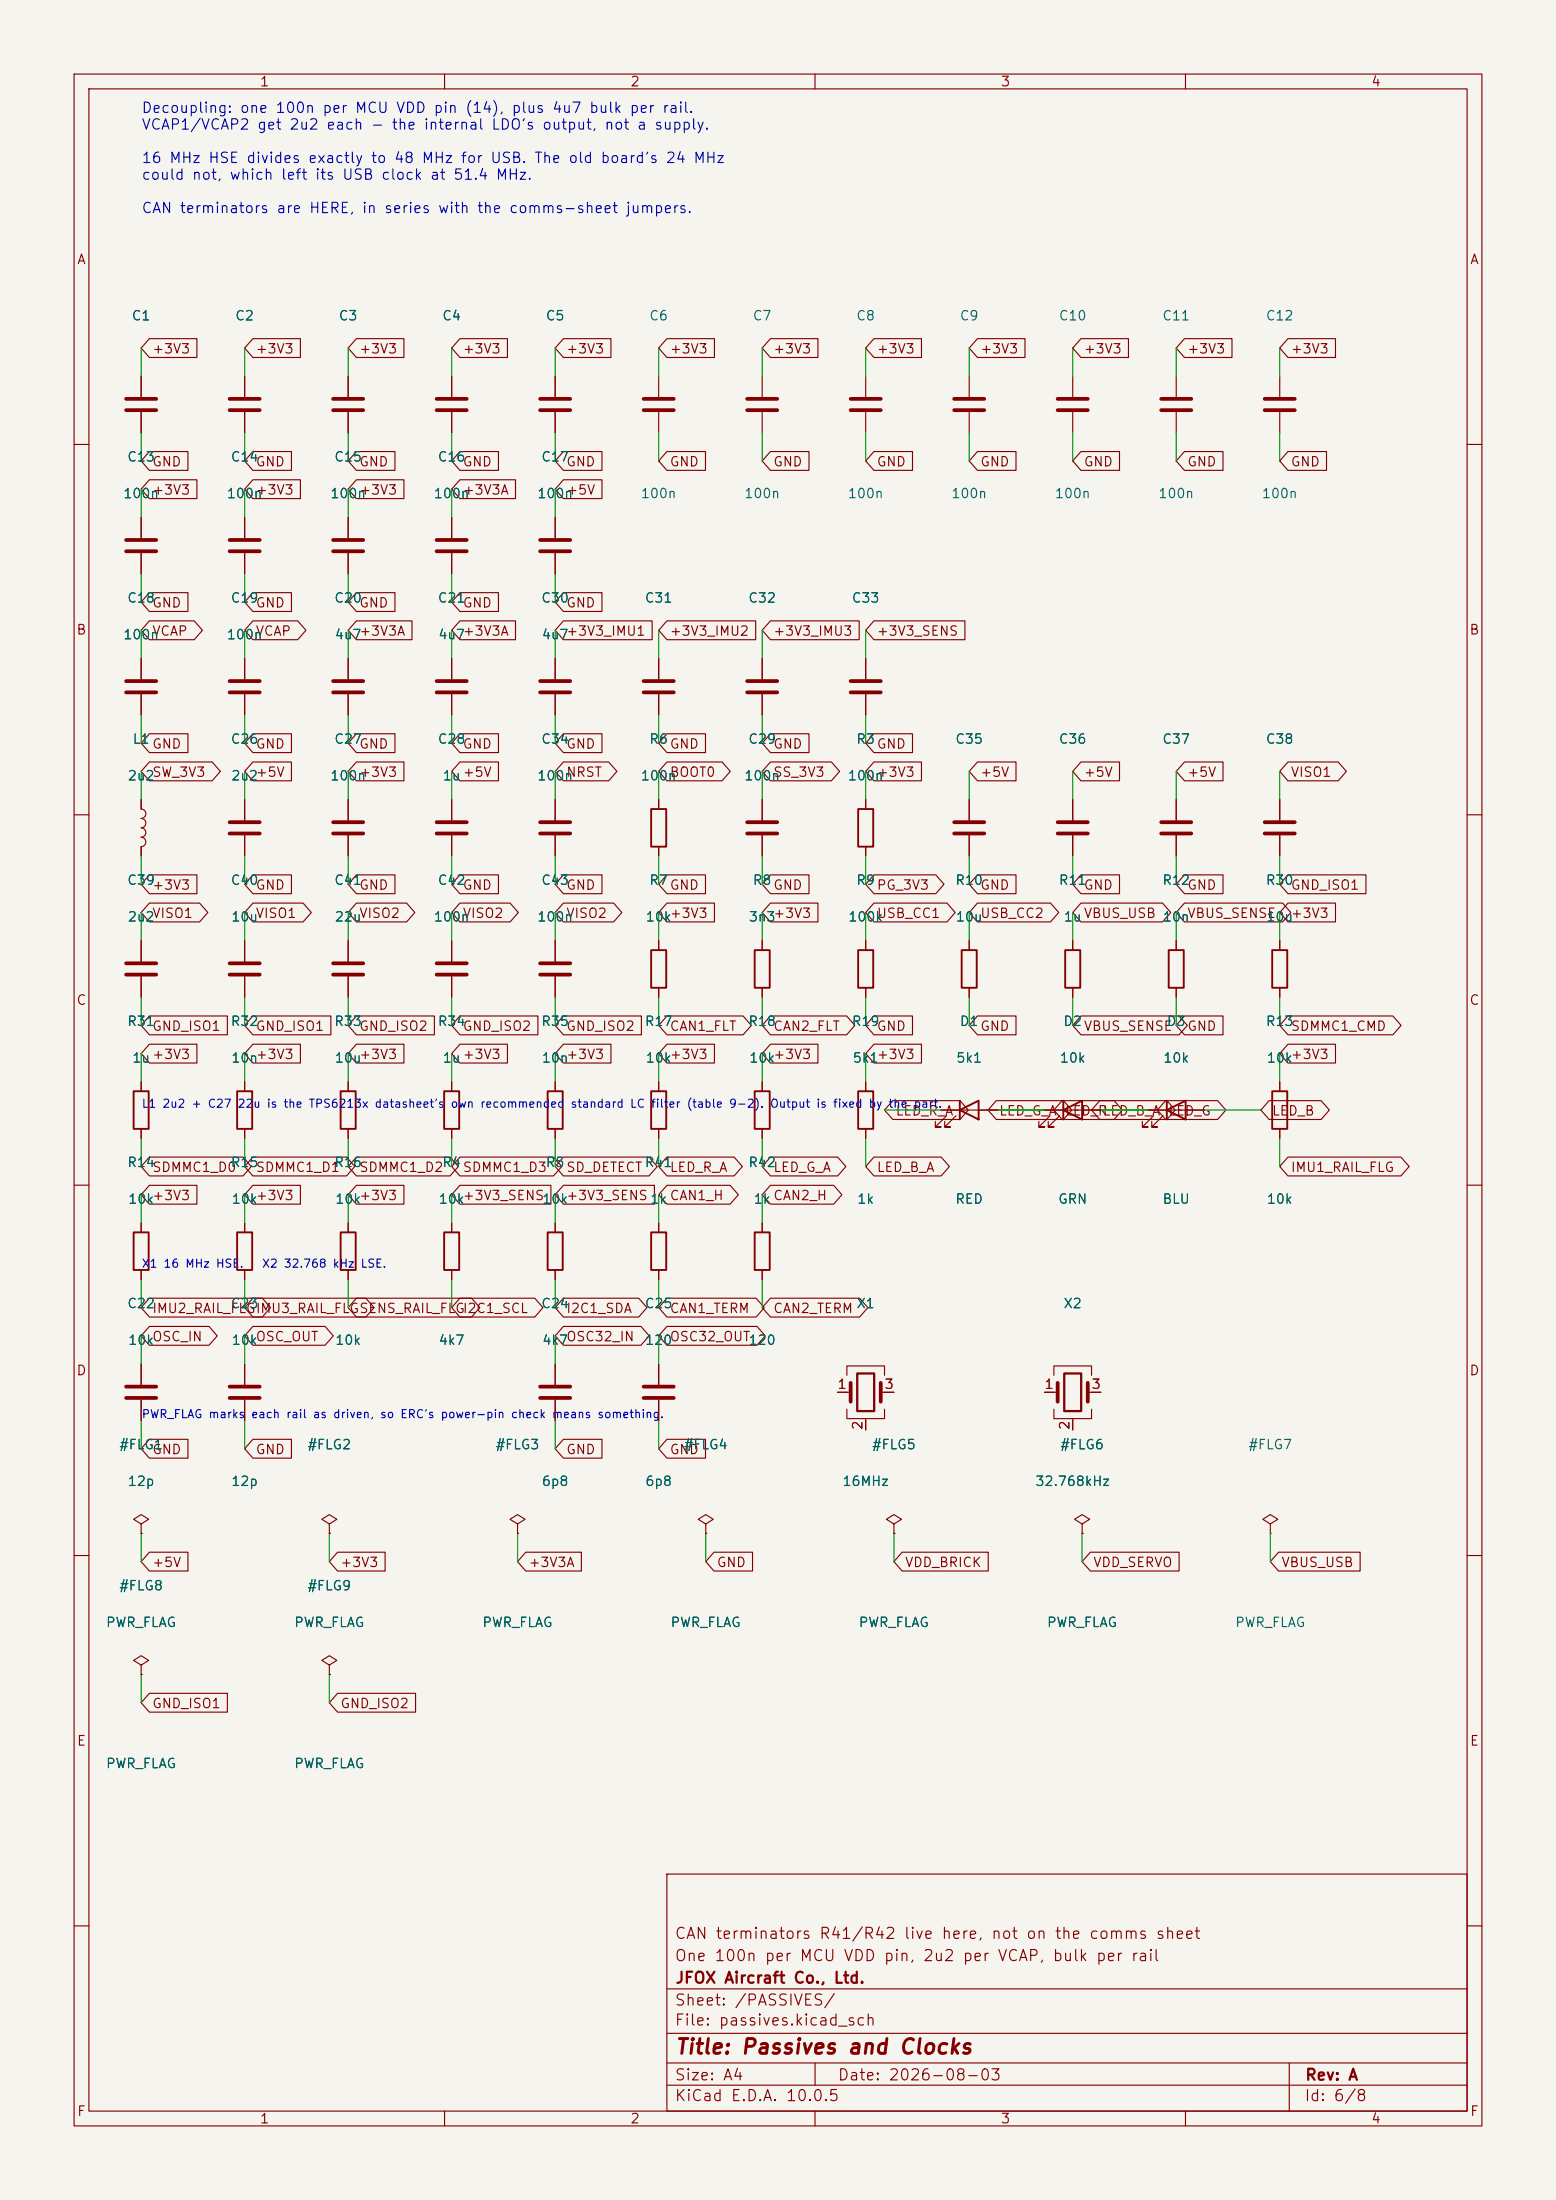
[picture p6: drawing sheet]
<svg xmlns="http://www.w3.org/2000/svg" width="210mm" height="297mm" viewBox="0 0 210 297" stroke-linecap="round" stroke-linejoin="round" font-family="sans-serif">
<path d="M0 0h210v297h-210z" fill="#f5f4ef" stroke="#f5f4ef" stroke-width=".13"/>
<g fill="none" stroke="#840000" stroke-width=".15">
<path d="M10 10h190v277h-190zM12 12h186v273h-186zM60 10v2M110 10v2M160 10v2M19 50.8v2.8M19 55.6v2.8M20.2 45.7h6.4v2.6h-6.4l-1.2-1.3zM33 50.8v2.8M33 55.6v2.8M34.1 45.7h6.4v2.6h-6.4l-1.1-1.3zM47 50.8v2.8"/>
<path d="M47 55.6v2.8M48.1 45.7h6.4v2.6h-6.4l-1.1-1.3zM61 50.8v2.8M61 55.6v2.8M62.1 45.7h6.4v2.6h-6.4l-1.1-1.3zM74.9 50.8v2.8M74.9 55.6v2.8M76 45.7h6.5v2.6h-6.5l-1.1-1.3zM88.9 50.8v2.8M88.9 55.6v2.8M90 45.7h6.4v2.6h-6.4l-1.1-1.3zM102.9 50.8v2.8"/>
<path d="M102.9 55.6v2.8M104 45.7h6.4v2.6h-6.4l-1.1-1.3zM116.8 50.8v2.8M116.8 55.6v2.8M118 45.7h6.4v2.6h-6.4l-1.2-1.3zM130.8 50.8v2.8M130.8 55.6v2.8M131.9 45.7h6.4v2.6h-6.4l-1.1-1.3zM144.8 50.8v2.8M144.8 55.6v2.8M145.9 45.7h6.4v2.6h-6.4l-1.1-1.3zM158.7 50.8v2.8"/>
<path d="M158.7 55.6v2.8M159.9 45.7h6.4v2.6h-6.4l-1.2-1.3zM172.7 50.8v2.8M172.7 55.6v2.8M173.8 45.7h6.4v2.6h-6.4l-1.1-1.3zM10 60h2M19 69.9v2.7M19 74.7v2.8M20.2 64.8h6.4v2.5h-6.4l-1.2-1.3zM20.2 61h5.2v2.5h-5.2l-1.2-1.3zM33 69.9v2.7M33 74.7v2.8"/>
<path d="M34.1 64.8h6.4v2.5h-6.4l-1.1-1.3zM34.1 61h5.2v2.5h-5.2l-1.1-1.3zM47 69.9v2.7M47 74.7v2.8M48.1 64.8h6.4v2.5h-6.4l-1.1-1.3zM48.1 61h5.2v2.5h-5.2l-1.1-1.3zM61 69.9v2.7M61 74.7v2.8M62.1 61h5.2v2.5h-5.2l-1.1-1.3zM62.1 64.8h7.5v2.5h-7.5l-1.1-1.3zM74.9 69.9v2.7M74.9 74.7v2.8"/>
<path d="M76 64.8h5.2v2.5h-5.2l-1.1-1.3zM76 61h5.2v2.5h-5.2l-1.1-1.3zM90 61h5.2v2.5h-5.2l-1.1-1.3zM104 61h5.2v2.5h-5.2l-1.1-1.3zM118 61h5.2v2.5h-5.2l-1.2-1.3zM131.9 61h5.2v2.5h-5.2l-1.1-1.3zM145.9 61h5.2v2.5h-5.2l-1.1-1.3zM159.9 61h5.2v2.5h-5.2l-1.2-1.3zM173.8 61h5.2v2.5h-5.2l-1.1-1.3zM198 60h2M19 88.9v2.8M19 93.7v2.8"/>
<path d="M20.2 80h5.2v2.6h-5.2l-1.2-1.3zM20.2 83.8h6l1.1 1.3-1.1 1.3h-6l-1.2-1.3zM20.2 99.1h5.2v2.5h-5.2l-1.2-1.3zM33 88.9v2.8M33 93.7v2.8M34.1 83.8h6.1l1.1 1.3-1.1 1.3h-6.1l-1.1-1.3zM34.1 80h5.2v2.6h-5.2l-1.1-1.3zM34.1 99.1h5.2v2.5h-5.2l-1.1-1.3zM47 88.9v2.8M47 93.7v2.8M48.1 83.8h7.5v2.6h-7.5l-1.1-1.3zM48.1 80h5.2v2.6h-5.2l-1.1-1.3z"/>
<path d="M48.1 99.1h5.2v2.5h-5.2l-1.1-1.3zM61 88.9v2.8M61 93.7v2.8M62.1 83.8h7.5v2.6h-7.5l-1.1-1.3zM62.1 80h5.2v2.6h-5.2l-1.1-1.3zM62.1 99.1h5.2v2.5h-5.2l-1.1-1.3zM74.9 88.9v2.8M74.9 93.7v2.8M76 83.8h12v2.6h-12l-1.1-1.3zM76 80h5.2v2.6h-5.2l-1.1-1.3zM76 99.1h5.2v2.5h-5.2l-1.1-1.3zM88.9 88.9v2.8"/>
<path d="M88.9 93.7v2.8M90 83.8h12v2.6h-12l-1.1-1.3zM90 99.1h5.2v2.5h-5.2l-1.1-1.3zM102.9 88.9v2.8M102.9 93.7v2.8M104 83.8h12v2.6h-12l-1.1-1.3zM104 99.1h5.2v2.5h-5.2l-1.1-1.3zM116.8 88.9v2.8M116.8 93.7v2.8M118 83.8h12.2v2.6h-12.2l-1.2-1.3zM118 99.1h5.2v2.5h-5.2l-1.2-1.3zM10 110h2"/>
<path d="M19 108v1.2a.64 .64 0 0 1 .7 .7 .64 .64 0 0 1-.7 .6 .64 .64 0 0 1 .7 .6 .64 .64 0 0 1-.7 .7 .64 .64 0 0 1 .7 .6 .64 .64 0 0 1-.7 .6 .64 .64 0 0 1 .7 .7 .64 .64 0 0 1-.7 .6v1.3M20.2 102.9h8.4l1.1 1.2-1.1 1.3h-8.4l-1.2-1.3zM20.2 118.1h6.4v2.6h-6.4l-1.2-1.3zM33 108v2.7M33 112.8v2.8M34.1 102.9h5.2v2.5h-5.2l-1.1-1.3zM34.1 118.1h5.2v2.6h-5.2l-1.1-1.3zM47 108v2.7M47 112.8v2.8M48.1 102.9h6.4v2.5h-6.4l-1.1-1.3zM48.1 118.1h5.2v2.6h-5.2l-1.1-1.3zM61 108v2.7"/>
<path d="M61 112.8v2.8M62.1 102.9h5.2v2.5h-5.2l-1.1-1.3zM62.1 118.1h5.2v2.6h-5.2l-1.1-1.3zM74.9 108v2.7M74.9 112.8v2.8M76 118.1h5.2v2.6h-5.2l-1.1-1.3zM76 102.9h6.2l1.1 1.2-1.1 1.3h-6.2l-1.1-1.3zM88.9 108v1.2M88.9 114.3v1.3M90 102.9h7.5l1.1 1.2-1.1 1.3h-7.5l-1.1-1.3zM90 118.1h5.2v2.6h-5.2l-1.1-1.3zM102.9 108v2.7"/>
<path d="M102.9 112.8v2.8M104 118.1h5.2v2.6h-5.2l-1.1-1.3zM104 102.9h8.2l1.1 1.2-1.1 1.3h-8.2l-1.1-1.3zM116.8 108v1.2M116.8 114.3v1.3M118 102.9h6.4v2.5h-6.4l-1.2-1.3zM118 118.1h8.3l1.1 1.3-1.1 1.3h-8.3l-1.2-1.3zM130.8 108v2.7M130.8 112.8v2.8M131.9 118.1h5.2v2.6h-5.2l-1.1-1.3zM131.9 102.9h5.2v2.5h-5.2l-1.1-1.3zM144.8 108v2.7"/>
<path d="M144.8 112.8v2.8M145.9 102.9h5.2v2.5h-5.2l-1.1-1.3zM145.9 118.1h5.2v2.6h-5.2l-1.1-1.3zM158.7 108v2.7M158.7 112.8v2.8M159.9 102.9h5.2v2.5h-5.2l-1.2-1.3zM159.9 118.1h5.2v2.6h-5.2l-1.2-1.3zM172.7 108v2.7M172.7 112.8v2.8M173.8 102.9h6.8l1.1 1.2-1.1 1.3h-6.8l-1.1-1.3zM173.8 118.1h10.6v2.6h-10.6l-1.1-1.3zM198 110h2"/>
<path d="M19 127v2.8M19 131.8v2.8M20.2 137.2h10.5v2.5h-10.5l-1.2-1.3zM20.2 121.9h6.7l1.1 1.3-1.1 1.3h-6.7l-1.2-1.3zM33 127v2.8M33 131.8v2.8M34.1 121.9h6.8l1.1 1.3-1.1 1.3h-6.8l-1.1-1.3zM34.1 137.2h10.6v2.5h-10.6l-1.1-1.3zM47 127v2.8M47 131.8v2.8M48.1 137.2h10.5v2.5h-10.5l-1.1-1.3zM48.1 121.9h6.8l1.1 1.3-1.1 1.3h-6.8l-1.1-1.3z"/>
<path d="M61 127v2.8M61 131.8v2.8M62.1 137.2h10.5v2.5h-10.5l-1.1-1.3zM62.1 121.9h6.7l1.2 1.3-1.2 1.3h-6.7l-1.1-1.3zM74.9 127v2.8M74.9 131.8v2.8M76 137.2h10.6v2.5h-10.6l-1.1-1.3zM76 121.9h6.8l1.1 1.3-1.1 1.3h-6.8l-1.1-1.3zM88.9 127v1.3M88.9 133.4v1.2M90 137.2h10.3l1.1 1.2-1.1 1.3h-10.3l-1.1-1.3zM90 121.9h6.4v2.6h-6.4l-1.1-1.3z"/>
<path d="M102.9 127v1.3M102.9 133.4v1.2M104 121.9h6.4v2.6h-6.4l-1.1-1.3zM104 137.2h10.3l1.1 1.2-1.1 1.3h-10.3l-1.1-1.3zM116.8 127v1.3M116.8 133.4v1.2M118 121.9h9.8l1.1 1.3-1.1 1.3h-9.8l-1.2-1.3zM118 137.2h5.2v2.5h-5.2l-1.2-1.3zM130.8 127v1.3M130.8 133.4v1.2M131.9 137.2h5.2v2.5h-5.2l-1.1-1.3zM131.9 121.9h9.9l1.1 1.3-1.1 1.3h-9.9l-1.1-1.3z"/>
<path d="M144.8 127v1.3M144.8 133.4v1.2M145.9 121.9h11l1.1 1.3-1.1 1.3h-11l-1.1-1.3zM145.9 137.2h13.2l1.2 1.2-1.2 1.3h-13.2l-1.1-1.3zM158.7 127v1.3M158.7 133.4v1.2M159.9 121.9h13.2l1.1 1.3-1.1 1.3h-13.2l-1.2-1.3zM159.9 137.2h5.2v2.5h-5.2l-1.2-1.3zM172.7 127v1.3M172.7 133.4v1.2M173.8 121.9h6.4v2.6h-6.4l-1.1-1.3zM173.8 137.2h14.2l1.1 1.2-1.1 1.3h-14.2l-1.1-1.3z"/>
<path d="M10 160h2M19 146.1v1.2M19 152.4v1.3M20.2 141h6.4v2.5h-6.4l-1.2-1.3zM20.2 156.2h12.6l1.1 1.3-1.1 1.3h-12.6l-1.2-1.3zM33 146.1v1.2M33 152.4v1.3M34.1 141h6.4v2.5h-6.4l-1.1-1.3zM34.1 156.2h12.7l1.1 1.3-1.1 1.3h-12.7l-1.1-1.3zM47 146.1v1.2M47 152.4v1.3M48.1 141h6.4v2.5h-6.4l-1.1-1.3z"/>
<path d="M48.1 156.2h12.6l1.2 1.3-1.2 1.3h-12.6l-1.1-1.3zM61 146.1v1.2M61 152.4v1.3M62.1 141h6.4v2.5h-6.4l-1.1-1.3zM62.1 156.2h12.6l1.1 1.3-1.1 1.3h-12.6l-1.1-1.3zM74.9 146.1v1.2M74.9 152.4v1.3M76 141h6.5v2.5h-6.5l-1.1-1.3zM76 156.2h11.6l1.1 1.3-1.1 1.3h-11.6l-1.1-1.3zM88.9 146.1v1.2M88.9 152.4v1.3M90 141h6.4v2.5h-6.4l-1.1-1.3z"/>
<path d="M90 156.2h9.1l1.1 1.3-1.1 1.3h-9.1l-1.1-1.3zM102.9 146.1v1.2M102.9 152.4v1.3M104 141h6.4v2.5h-6.4l-1.1-1.3zM104 156.2h9.1l1.1 1.3-1.1 1.3h-9.1l-1.1-1.3zM116.8 146.1v1.2M116.8 152.4v1.3M118 141h6.4v2.5h-6.4l-1.2-1.3zM118 156.2h9l1.1 1.3-1.1 1.3h-9l-1.2-1.3zM120.5 148.6h9.1l1.1 1.3-1.1 1.2h-9.1l-1.1-1.2zM127 149.9h7.6M127.8 150.6l-1.6 1.5h.8h-.8v-.7"/>
<path d="M129 150.6l-1.5 1.5h.8h-.8v-.7M134.5 148.6h9l1.1 1.3-1.1 1.2h-9l-1.2-1.2zM141 149.9h7.6M141.7 150.6l-1.5 1.5h.8h-.8v-.7M143 150.6l-1.5 1.5h.7h-.7v-.7M143.4 148.6h7l1.1 1.3-1.1 1.2h-7l-1.2-1.2zM148.4 148.6h9.1l1.1 1.3-1.1 1.2h-9.1l-1.1-1.2zM154.9 149.9h7.7M155.7 150.6l-1.5 1.5h.7h-.7v-.7M157 150.6l-1.6 1.5h.8h-.8v-.7M157.3 148.6h7l1.2 1.3-1.2 1.2h-7l-1.1-1.2zM171.3 148.6h7l1.1 1.3-1.1 1.2h-7l-1.1-1.2z"/>
<path d="M172.7 146.1v1.2M172.7 152.4v1.3M173.8 141h6.4v2.5h-6.4l-1.1-1.3zM173.8 156.2h15.3l1.1 1.3-1.1 1.3h-15.3l-1.1-1.3zM198 160h2M19 165.1v1.3M19 171.5v1.2M20.2 160h6.4v2.6h-6.4l-1.2-1.3zM20.2 175.3h15.2l1.1 1.2-1.1 1.3h-15.2l-1.2-1.3zM20.2 179.1h8l1.1 1.2-1.1 1.3h-8l-1.2-1.3zM33 165.1v1.3M33 171.5v1.2"/>
<path d="M34.1 160h6.4v2.6h-6.4l-1.1-1.3zM34.1 175.3h15.3l1.1 1.2-1.1 1.3h-15.3l-1.1-1.3zM34.1 179.1h9.8l1.1 1.2-1.1 1.3h-9.8l-1.1-1.3zM47 165.1v1.3M47 171.5v1.2M48.1 160h6.4v2.6h-6.4l-1.1-1.3zM48.1 175.3h15.5l1.2 1.2-1.2 1.3h-15.5l-1.1-1.3zM61 165.1v1.3M61 171.5v1.2M62.1 160h12.3v2.6h-12.3l-1.1-1.3zM62.1 175.3h10.1l1.1 1.2-1.1 1.3h-10.1l-1.1-1.3zM74.9 165.1v1.3"/>
<path d="M74.9 171.5v1.2M76 179.1h10.5l1.1 1.2-1.1 1.3h-10.5l-1.1-1.3zM76 175.3h10.2l1.1 1.2-1.1 1.3h-10.2l-1.1-1.3zM76 160h12.3v2.6h-12.3l-1.1-1.3zM88.9 165.1v1.3M88.9 171.5v1.2M90 175.3h12l1.2 1.2-1.2 1.3h-12l-1.1-1.3zM90 179.1h12.2l1.1 1.2-1.1 1.3h-12.2l-1.1-1.3zM90 160h8.5l1.2 1.3-1.2 1.3h-8.5l-1.1-1.3zM102.9 165.1v1.3M102.9 171.5v1.2M104 160h8.5l1.1 1.3-1.1 1.3h-8.5l-1.1-1.3z"/>
<path d="M104 175.3h12l1.1 1.2-1.1 1.3h-12l-1.1-1.3zM19 184.2v2.7M19 189v2.8M20.2 194.3h5.2v2.6h-5.2l-1.2-1.3zM33 184.2v2.7M33 189v2.8M34.1 194.3h5.2v2.6h-5.2l-1.1-1.3zM74.9 184.2v2.7M74.9 189v2.8M76 194.3h5.2v2.6h-5.2l-1.1-1.3zM88.9 184.2v2.7M88.9 189v2.8"/>
<path d="M90 194.3h5.2v2.6h-5.2l-1.1-1.3zM113 188h1.8M114.3 185.7v-1.3h5.1v1.3M114.3 190.2v1.3h5.1v-1.3M116.8 191.5v1.5M118.9 188h1.7M141 188h1.7M142.2 185.7v-1.3h5.1v1.3M142.2 190.2v1.3h5.1v-1.3M144.8 191.5v1.5M146.8 188h1.8M10 210h2"/>
<path d="M19 205.7l1.1-.6-1.1-.6-1 .6 1 .6v1.3M19 207h.1M20.2 209.5h5.2v2.6h-5.2l-1.2-1.3zM44.4 205.7l1.1-.6-1.1-.6-1 .6 1 .6v1.3M44.4 207h.1M45.6 209.5h6.4v2.6h-6.4l-1.2-1.3zM69.8 205.7l1.1-.6-1.1-.6-1 .6 1 .6v1.3M69.8 207h.1M71 209.5h7.5v2.6h-7.5l-1.2-1.3zM95.2 205.7l1.1-.6-1.1-.6-1 .6 1 .6v1.3M95.2 207h.1M96.4 209.5h5.2v2.6h-5.2l-1.2-1.3z"/>
<path d="M120.6 205.7l1.1-.6-1.1-.6-1 .6 1 .6v1.3M120.6 207h.1M121.8 209.5h11.6v2.6h-11.6l-1.2-1.3zM146 205.7l1.1-.6-1.1-.6-1 .6 1 .6v1.3M146 207h.1M147.2 209.5h11.9v2.6h-11.9l-1.2-1.3zM171.4 205.7l1.1-.6-1.1-.6-1 .6 1 .6v1.3M171.4 207h.1M172.6 209.5h11v2.6h-11l-1.2-1.3zM198 210h2M19 224.8l1.1-.6-1.1-.7-1 .7 1 .6v1.3M19 226.1h.1"/>
<path d="M20.2 228.6h10.5v2.5h-10.5l-1.2-1.2zM44.4 224.8l1.1-.6-1.1-.7-1 .7 1 .6v1.3M44.4 226.1h.1M45.6 228.6h10.5v2.5h-10.5l-1.2-1.2zM90 253h108v32h-108zM10 260h2M90 278.5h108M90 274.5h108M90 268.5h108M110 278.5v3M174 278.5v6.5M198 260h2"/>
<path d="M60 285v2M90 281.5h108M110 285v2M160 285v2"/>
</g>
<g fill="none" stroke="#840000" stroke-width=".25">
<path d="M87.9 109.2h2v5.1h-2zM115.8 109.2h2.1v5.1h-2.1zM87.9 128.3h2v5.1h-2zM101.9 128.3h2v5.1h-2zM115.8 128.3h2.1v5.1h-2.1zM129.8 128.3h2v5.1h-2zM143.8 128.3h2v5.1h-2zM157.7 128.3h2.1v5.1h-2.1zM171.7 128.3h2v5.1h-2zM18 147.3h2.1v5.1h-2.1zM32 147.3h2v5.1h-2zM46 147.3h2v5.1h-2z"/>
<path d="M59.9 147.3h2.1v5.1h-2.1zM73.9 147.3h2v5.1h-2zM87.9 147.3h2v5.1h-2zM101.9 147.3h2v5.1h-2zM115.8 147.3h2.1v5.1h-2.1zM129.5 149.9l2.6-1.3v2.5zM129.5 148.6v2.5M143.5 149.9l2.5-1.3v2.5zM143.5 148.6v2.5M157.5 149.9l2.5-1.3v2.5zM157.5 148.6v2.5M171.7 147.3h2v5.1h-2z"/>
<path d="M18 166.4h2.1v5.1h-2.1zM32 166.4h2v5.1h-2zM46 166.4h2v5.1h-2zM59.9 166.4h2.1v5.1h-2.1zM73.9 166.4h2v5.1h-2zM87.9 166.4h2v5.1h-2zM101.9 166.4h2v5.1h-2z"/>
</g>
<g fill="none" stroke="#840000" stroke-width=".51">
<path d="M17 53.8h4.1M17 55.4h4.1M31 53.8h4.1M31 55.4h4.1M45 53.8h4M45 55.4h4M58.9 53.8h4.1M58.9 55.4h4.1M72.9 53.8h4.1M72.9 55.4h4.1M86.9 53.8h4M86.9 55.4h4"/>
<path d="M100.8 53.8h4.1M100.8 55.4h4.1M114.8 53.8h4.1M114.8 55.4h4.1M128.8 53.8h4M128.8 55.4h4M142.7 53.8h4.1M142.7 55.4h4.1M156.7 53.8h4.1M156.7 55.4h4.1M170.7 53.8h4.1M170.7 55.4h4.1"/>
<path d="M17 72.9h4.1M17 74.4h4.1M31 72.9h4.1M31 74.4h4.1M45 72.9h4M45 74.4h4M58.9 72.9h4.1M58.9 74.4h4.1M72.9 72.9h4.1M72.9 74.4h4.1M17 91.9h4.1M17 93.5h4.1"/>
<path d="M31 91.9h4.1M31 93.5h4.1M45 91.9h4M45 93.5h4M58.9 91.9h4.1M58.9 93.5h4.1M72.9 91.9h4.1M72.9 93.5h4.1M86.9 91.9h4M86.9 93.5h4M100.8 91.9h4.1M100.8 93.5h4.1"/>
<path d="M114.8 91.9h4.1M114.8 93.5h4.1M31 111h4.1M31 112.5h4.1M45 111h4M45 112.5h4M58.9 111h4.1M58.9 112.5h4.1M72.9 111h4.1M72.9 112.5h4.1M100.8 111h4.1M100.8 112.5h4.1"/>
<path d="M128.8 111h4M128.8 112.5h4M142.7 111h4.1M142.7 112.5h4.1M156.7 111h4.1M156.7 112.5h4.1M170.7 111h4.1M170.7 112.5h4.1M17 130h4.1M17 131.6h4.1M31 130h4.1M31 131.6h4.1"/>
<path d="M45 130h4M45 131.6h4M58.9 130h4.1M58.9 131.6h4.1M72.9 130h4.1M72.9 131.6h4.1M17 187.2h4.1M17 188.7h4.1M31 187.2h4.1M31 188.7h4.1M72.9 187.2h4.1M72.9 188.7h4.1"/>
<path d="M86.9 187.2h4M86.9 188.7h4M114.8 186.7v2.5M118.9 186.7v2.5M142.7 186.7v2.5M146.8 186.7v2.5"/>
</g>
<path d="M115.7 185.4h2.3v5.1h-2.3zM143.6 185.4h2.3v5.1h-2.3z" fill="none" stroke="#840000" stroke-width=".3"/>
<g fill="none" stroke="#009600" stroke-width=".15">
<path d="M19 47v3.8M19 58.4v3.8M33 47v3.8M33 58.4v3.8M47 47v3.8M47 58.4v3.8M61 47v3.8M61 58.4v3.8M74.9 47v3.8M74.9 58.4v3.8M88.9 47v3.8M88.9 58.4v3.8"/>
<path d="M102.9 47v3.8M102.9 58.4v3.8M116.8 47v3.8M116.8 58.4v3.8M130.8 47v3.8M130.8 58.4v3.8M144.8 47v3.8M144.8 58.4v3.8M158.7 47v3.8M158.7 58.4v3.8M172.7 47v3.8M172.7 58.4v3.8"/>
<path d="M19 66v3.9M19 77.5v3.8M33 66v3.9M33 77.5v3.8M47 66v3.9M47 77.5v3.8M61 66v3.9M61 77.5v3.8M74.9 66v3.9M74.9 77.5v3.8M19 85.1v3.8M19 96.5v3.8"/>
<path d="M33 85.1v3.8M33 96.5v3.8M47 85.1v3.8M47 96.5v3.8M61 85.1v3.8M61 96.5v3.8M74.9 85.1v3.8M74.9 96.5v3.8M88.9 85.1v3.8M88.9 96.5v3.8M102.9 85.1v3.8M102.9 96.5v3.8"/>
<path d="M116.8 85.1v3.8M116.8 96.5v3.8M19 104.1v3.9M19 115.6v3.8M33 104.1v3.9M33 115.6v3.8M47 104.1v3.9M47 115.6v3.8M61 104.1v3.9M61 115.6v3.8M74.9 104.1v3.9M74.9 115.6v3.8"/>
<path d="M88.9 104.1v3.9M88.9 115.6v3.8M102.9 104.1v3.9M102.9 115.6v3.8M116.8 104.1v3.9M116.8 115.6v3.8M130.8 104.1v3.9M130.8 115.6v3.8M144.8 104.1v3.9M144.8 115.6v3.8M158.7 104.1v3.9M158.7 115.6v3.8"/>
<path d="M172.7 104.1v3.9M172.7 115.6v3.8M19 123.2v3.8M19 134.6v3.8M33 123.2v3.8M33 134.6v3.8M47 123.2v3.8M47 134.6v3.8M61 123.2v3.8M61 134.6v3.8M74.9 123.2v3.8M74.9 134.6v3.8"/>
<path d="M88.9 123.2v3.8M88.9 134.6v3.8M102.9 123.2v3.8M102.9 134.6v3.8M116.8 123.2v3.8M116.8 134.6v3.8M130.8 123.2v3.8M130.8 134.6v3.8M144.8 123.2v3.8M144.8 134.6v3.8M158.7 123.2v3.8M158.7 134.6v3.8"/>
<path d="M172.7 123.2v3.8M172.7 134.6v3.8M19 142.2v3.9M19 153.7v3.8M33 142.2v3.9M33 153.7v3.8M47 142.2v3.9M47 153.7v3.8M61 142.2v3.9M61 153.7v3.8M74.9 142.2v3.9M74.9 153.7v3.8"/>
<path d="M88.9 142.2v3.9M88.9 153.7v3.8M102.9 142.2v3.9M102.9 153.7v3.8M116.8 142.2v3.9M116.8 153.7v3.8M119.4 149.9h7.6M133.3 149.9h8.9M147.3 149.9h8.9M162.6 149.9h7.6M172.7 142.2v3.9M172.7 153.7v3.8"/>
<path d="M19 161.3v3.8M19 172.7v3.8M33 161.3v3.8M33 172.7v3.8M47 161.3v3.8M47 172.7v3.8M61 161.3v3.8M61 172.7v3.8M74.9 161.3v3.8M74.9 172.7v3.8M88.9 161.3v3.8M88.9 172.7v3.8"/>
<path d="M102.9 161.3v3.8M102.9 172.7v3.8M19 180.3v3.9M19 191.8v3.8M33 180.3v3.9M33 191.8v3.8M74.9 180.3v3.9M74.9 191.8v3.8M88.9 180.3v3.9M88.9 191.8v3.8M19 207v3.8M44.4 207v3.8"/>
<path d="M69.8 207v3.8M95.2 207v3.8M120.6 207v3.8M146 207v3.8M171.4 207v3.8M19 226.1v3.8M44.4 226.1v3.8"/>
</g>
<text font-size="2" fill="#840000" x="91" y="277.8">Title: Passives and Clocks</text>
<g font-size="1.5" fill="#840000">
<text x="91" y="262.1">CAN terminators R41/R42 live here, not on the comms sheet</text>
<text x="91" y="265.1">One 100n per MCU VDD pin, 2u2 per VCAP, bulk per rail</text>
<text x="91.1" y="268.1">JFOX Aircraft Co., Ltd.</text>
<text x="91" y="273.8">File: passives.kicad_sch</text>
<text x="91" y="271.1">Sheet: /PASSIVES/</text>
<text x="91" y="281.2">Size: A4</text>
<text x="113" y="281.2">Date: 2026-08-03</text>
<text x="176.1" y="281.2">Rev: A</text>
<text x="91" y="284">KiCad E.D.A. 10.0.5</text>
<text x="176" y="284">Id: 6/8</text>
</g>
<g font-size="1.4" fill="#0000c2">
<text x="19" y="15.6">Decoupling: one 100n per MCU VDD pin (14), plus 4u7 bulk per rail.</text>
<text x="19" y="17.9">VCAP1/VCAP2 get 2u2 each - the internal LDO's output, not a supply.</text>
<text x="19" y="22.4">16 MHz HSE divides exactly to 48 MHz for USB. The old board's 24 MHz</text>
<text x="19" y="24.6">could not, which left its USB clock at 51.4 MHz.</text>
<text x="19" y="29.1">CAN terminators are HERE, in series with the comms-sheet jumpers.</text>
</g>
<g font-size="1.3" fill="#840000">
<text x="35" y="12">1</text>
<text x="85" y="12">2</text>
<text x="135" y="12">3</text>
<text x="185" y="12">4</text>
<text x="10.3" y="36">A</text>
<text x="198.3" y="36">A</text>
<text x="20.5" y="48">+3V3</text>
<text x="34.4" y="48">+3V3</text>
<text x="48.4" y="48">+3V3</text>
<text x="62.4" y="48">+3V3</text>
<text x="76.3" y="48">+3V3</text>
<text x="90.3" y="48">+3V3</text>
<text x="104.3" y="48">+3V3</text>
<text x="118.2" y="48">+3V3</text>
<text x="132.2" y="48">+3V3</text>
<text x="146.2" y="48">+3V3</text>
<text x="160.2" y="48">+3V3</text>
<text x="174.1" y="48">+3V3</text>
<text x="20.5" y="63.3">GND</text>
<text x="34.4" y="63.3">GND</text>
<text x="48.4" y="63.3">GND</text>
<text x="62.4" y="63.3">GND</text>
<text x="76.3" y="63.3">GND</text>
<text x="90.3" y="63.3">GND</text>
<text x="104.3" y="63.3">GND</text>
<text x="118.2" y="63.3">GND</text>
<text x="132.2" y="63.3">GND</text>
<text x="146.2" y="63.3">GND</text>
<text x="160.2" y="63.3">GND</text>
<text x="174.1" y="63.3">GND</text>
<text x="20.5" y="67.1">+3V3</text>
<text x="34.4" y="67.1">+3V3</text>
<text x="48.4" y="67.1">+3V3</text>
<text x="62.4" y="67.1">+3V3A</text>
<text x="76.3" y="67.1">+5V</text>
<text x="20.5" y="82.3">GND</text>
<text x="34.4" y="82.3">GND</text>
<text x="48.4" y="82.3">GND</text>
<text x="62.4" y="82.3">GND</text>
<text x="76.3" y="82.3">GND</text>
<text x="10.2" y="86">B</text>
<text x="20.5" y="86.1">VCAP</text>
<text x="34.4" y="86.1">VCAP</text>
<text x="48.4" y="86.1">+3V3A</text>
<text x="62.4" y="86.1">+3V3A</text>
<text x="76.3" y="86.1">+3V3_IMU1</text>
<text x="90.3" y="86.1">+3V3_IMU2</text>
<text x="104.3" y="86.1">+3V3_IMU3</text>
<text x="118.2" y="86.1">+3V3_SENS</text>
<text x="198.2" y="86">B</text>
<text x="20.5" y="101.4">GND</text>
<text x="34.4" y="101.4">GND</text>
<text x="48.4" y="101.4">GND</text>
<text x="62.4" y="101.4">GND</text>
<text x="76.3" y="101.4">GND</text>
<text x="90.3" y="101.4">GND</text>
<text x="104.3" y="101.4">GND</text>
<text x="118.2" y="101.4">GND</text>
<text x="20.5" y="105.2">SW_3V3</text>
<text x="34.4" y="105.2">+5V</text>
<text x="48.4" y="105.2">+3V3</text>
<text x="62.4" y="105.2">+5V</text>
<text x="76.3" y="105.2">NRST</text>
<text x="90.3" y="105.2">BOOT0</text>
<text x="104.3" y="105.2">SS_3V3</text>
<text x="118.2" y="105.2">+3V3</text>
<text x="132.2" y="105.2">+5V</text>
<text x="146.2" y="105.2">+5V</text>
<text x="160.2" y="105.2">+5V</text>
<text x="174.1" y="105.2">VISO1</text>
<text x="20.5" y="120.4">+3V3</text>
<text x="20.5" y="124.2">VISO1</text>
<text x="34.4" y="124.2">VISO1</text>
<text x="34.4" y="120.4">GND</text>
<text x="48.4" y="120.4">GND</text>
<text x="48.4" y="124.2">VISO2</text>
<text x="62.4" y="124.2">VISO2</text>
<text x="62.4" y="120.4">GND</text>
<text x="76.3" y="124.2">VISO2</text>
<text x="76.3" y="120.4">GND</text>
<text x="90.3" y="124.2">+3V3</text>
<text x="90.3" y="120.4">GND</text>
<text x="104.3" y="120.4">GND</text>
<text x="104.3" y="124.2">+3V3</text>
<text x="118.2" y="124.2">USB_CC1</text>
<text x="118.2" y="120.4">PG_3V3</text>
<text x="132.2" y="120.4">GND</text>
<text x="132.2" y="124.2">USB_CC2</text>
<text x="146.2" y="124.2">VBUS_USB</text>
<text x="146.2" y="120.4">GND</text>
<text x="160.2" y="124.2">VBUS_SENSE</text>
<text x="160.2" y="120.4">GND</text>
<text x="174.1" y="124.2">+3V3</text>
<text x="174.1" y="120.4">GND_ISO1</text>
<text x="10.2" y="136">C</text>
<text x="198.2" y="136">C</text>
<text x="20.5" y="139.5">GND_ISO1</text>
<text x="20.5" y="143.3">+3V3</text>
<text x="34.4" y="143.3">+3V3</text>
<text x="34.4" y="139.5">GND_ISO1</text>
<text x="48.4" y="139.5">GND_ISO2</text>
<text x="48.4" y="143.3">+3V3</text>
<text x="62.4" y="143.3">+3V3</text>
<text x="62.4" y="139.5">GND_ISO2</text>
<text x="76.3" y="143.3">+3V3</text>
<text x="76.3" y="139.5">GND_ISO2</text>
<text x="90.3" y="143.3">+3V3</text>
<text x="90.3" y="139.5">CAN1_FLT</text>
<text x="104.3" y="139.5">CAN2_FLT</text>
<text x="104.3" y="143.3">+3V3</text>
<text x="118.2" y="143.3">+3V3</text>
<text x="118.2" y="139.5">GND</text>
<text x="132.2" y="139.5">GND</text>
<text x="146.2" y="139.5">VBUS_SENSE</text>
<text x="160.2" y="139.5">GND</text>
<text x="174.1" y="139.5">SDMMC1_CMD</text>
<text x="174.1" y="143.3">+3V3</text>
<text x="120.8" y="150.9">LED_R_A</text>
<text x="134.8" y="150.9">LED_G_A</text>
<text x="143.6" y="150.9">LED_R</text>
<text x="148.7" y="150.9">LED_B_A</text>
<text x="157.6" y="150.9">LED_G</text>
<text x="171.6" y="150.9">LED_B</text>
<text x="20.5" y="158.5">SDMMC1_D0</text>
<text x="34.4" y="158.5">SDMMC1_D1</text>
<text x="48.4" y="158.5">SDMMC1_D2</text>
<text x="62.4" y="158.5">SDMMC1_D3</text>
<text x="76.3" y="158.5">SD_DETECT</text>
<text x="90.3" y="158.5">LED_R_A</text>
<text x="104.3" y="158.5">LED_G_A</text>
<text x="118.2" y="158.5">LED_B_A</text>
<text x="174.1" y="158.5">IMU1_RAIL_FLG</text>
<text x="20.5" y="162.3">+3V3</text>
<text x="34.4" y="162.3">+3V3</text>
<text x="48.4" y="162.3">+3V3</text>
<text x="62.4" y="162.3">+3V3_SENS</text>
<text x="76.3" y="162.3">+3V3_SENS</text>
<text x="90.3" y="162.3">CAN1_H</text>
<text x="104.3" y="162.3">CAN2_H</text>
<text x="20.5" y="177.6">IMU2_RAIL_FLGIMU3_RAIL_FLGSENS_RAIL_FLGI2C1_SCL</text>
<text x="76.3" y="177.6">I2C1_SDA</text>
<text x="90.3" y="177.6">CAN1_TERM</text>
<text x="104.3" y="177.6">CAN2_TERM</text>
<text x="10.2" y="186">D</text>
<text x="20.5" y="181.4">OSC_IN</text>
<text x="34.4" y="181.4">OSC_OUT</text>
<text x="76.3" y="181.4">OSC32_IN</text>
<text x="90.3" y="181.4">OSC32_OUT</text>
<text x="198.2" y="186">D</text>
<text x="20.5" y="196.6">GND</text>
<text x="34.4" y="196.6">GND</text>
<text x="76.3" y="196.6">GND</text>
<text x="90.3" y="196.6">GND</text>
<text x="20.5" y="211.9">+5V</text>
<text x="45.9" y="211.9">+3V3</text>
<text x="71.3" y="211.9">+3V3A</text>
<text x="96.7" y="211.9">GND</text>
<text x="122.1" y="211.9">VDD_BRICK</text>
<text x="147.5" y="211.9">VDD_SERVO</text>
<text x="172.9" y="211.9">VBUS_USB</text>
<text x="20.5" y="230.9">GND_ISO1</text>
<text x="45.9" y="230.9">GND_ISO2</text>
<text x="10.3" y="236">E</text>
<text x="198.3" y="236">E</text>
<text x="10.3" y="286">F</text>
<text x="35" y="287">1</text>
<text x="85" y="287">2</text>
<text x="135" y="287">3</text>
<text x="185" y="287">4</text>
<text x="198.3" y="286">F</text>
</g>
<g font-size="1.3" fill="#006464">
<text x="17.7" y="43.6">C1</text>
<text x="31.7" y="43.6">C2</text>
<text x="45.6" y="43.6">C3</text>
<text x="59.6" y="43.6">C4</text>
<text x="73.6" y="43.6">C5</text>
<text x="87.5" y="43.6">C6</text>
<text x="101.5" y="43.6">C7</text>
<text x="115.5" y="43.6">C8</text>
<text x="129.4" y="43.6">C9</text>
<text x="142.8" y="43.6">C10</text>
<text x="156.8" y="43.6">C11</text>
<text x="170.7" y="43.6">C12</text>
<text x="17.1" y="62.6">C13</text>
<text x="31" y="62.6">C14</text>
<text x="45" y="62.6">C15</text>
<text x="59" y="62.6">C16</text>
<text x="73" y="62.6">C17</text>
<text x="16.5" y="67.6">100n</text>
<text x="30.5" y="67.6">100n</text>
<text x="44.5" y="67.6">100n</text>
<text x="58.4" y="67.6">100n</text>
<text x="72.4" y="67.6">100n</text>
<text x="86.4" y="67.6">100n</text>
<text x="100.4" y="67.6">100n</text>
<text x="114.3" y="67.6">100n</text>
<text x="128.3" y="67.6">100n</text>
<text x="142.3" y="67.6">100n</text>
<text x="156.2" y="67.6">100n</text>
<text x="170.2" y="67.6">100n</text>
<text x="17.1" y="81.7">C18</text>
<text x="31" y="81.7">C19</text>
<text x="45" y="81.7">C20</text>
<text x="59" y="81.7">C21</text>
<text x="73" y="81.7">C30</text>
<text x="86.9" y="81.7">C31</text>
<text x="100.9" y="81.7">C32</text>
<text x="114.9" y="81.7">C33</text>
<text x="16.5" y="86.6">100n</text>
<text x="30.5" y="86.6">100n</text>
<text x="45.1" y="86.6">4u7</text>
<text x="59" y="86.6">4u7</text>
<text x="73" y="86.6">4u7</text>
<text x="17.8" y="100.7">L1</text>
<text x="31" y="100.7">C26</text>
<text x="45" y="100.7">C27</text>
<text x="59" y="100.7">C28</text>
<text x="73" y="100.7">C34</text>
<text x="87.5" y="100.7">R6</text>
<text x="100.9" y="100.7">C29</text>
<text x="115.5" y="100.7">R3</text>
<text x="128.8" y="100.7">C35</text>
<text x="142.8" y="100.7">C36</text>
<text x="156.8" y="100.7">C37</text>
<text x="170.7" y="100.7">C38</text>
<text x="17.1" y="105.7">2u2</text>
<text x="31.1" y="105.7">2u2</text>
<text x="44.5" y="105.7">100n</text>
<text x="59.7" y="105.7">1u</text>
<text x="72.4" y="105.7">100n</text>
<text x="86.4" y="105.7">100n</text>
<text x="100.4" y="105.7">100n</text>
<text x="114.3" y="105.7">100n</text>
<text x="17.1" y="119.8">C39</text>
<text x="31" y="119.8">C40</text>
<text x="45" y="119.8">C41</text>
<text x="59" y="119.8">C42</text>
<text x="73" y="119.8">C43</text>
<text x="87.5" y="119.8">R7</text>
<text x="101.5" y="119.8">R8</text>
<text x="115.5" y="119.8">R9</text>
<text x="128.8" y="119.8">R10</text>
<text x="142.8" y="119.8">R11</text>
<text x="156.8" y="119.8">R12</text>
<text x="170.7" y="119.8">R30</text>
<text x="17.1" y="124.7">2u2</text>
<text x="31.1" y="124.7">10u</text>
<text x="45.1" y="124.7">22u</text>
<text x="58.4" y="124.7">100n</text>
<text x="72.4" y="124.7">100n</text>
<text x="87" y="124.7">10k</text>
<text x="101" y="124.7">3n3</text>
<text x="114.4" y="124.7">100k</text>
<text x="128.9" y="124.7">10u</text>
<text x="143.5" y="124.7">1u</text>
<text x="156.8" y="124.7">10n</text>
<text x="170.8" y="124.7">10u</text>
<text x="17.1" y="138.8">R31</text>
<text x="17.7" y="143.8">1u</text>
<text x="31" y="138.8">R32</text>
<text x="31.1" y="143.8">10n</text>
<text x="45" y="138.8">R33</text>
<text x="45.1" y="143.8">10u</text>
<text x="59" y="138.8">R34</text>
<text x="59.7" y="143.8">1u</text>
<text x="73" y="138.8">R35</text>
<text x="73" y="143.8">10n</text>
<text x="86.9" y="138.8">R17</text>
<text x="87" y="143.8">10k</text>
<text x="100.9" y="138.8">R18</text>
<text x="101" y="143.8">10k</text>
<text x="114.9" y="138.8">R19</text>
<text x="115" y="143.8">5k1</text>
<text x="129" y="143.8">5k1</text>
<text x="129.4" y="138.8">D1</text>
<text x="142.9" y="143.8">10k</text>
<text x="143.4" y="138.8">D2</text>
<text x="156.9" y="143.8">10k</text>
<text x="157.4" y="138.8">D3</text>
<text x="170.7" y="138.8">R13</text>
<text x="170.9" y="143.8">10k</text>
<text x="17.1" y="157.9">R14</text>
<text x="31" y="157.9">R15</text>
<text x="45" y="157.9">R16</text>
<text x="59.6" y="157.9">R4</text>
<text x="73.6" y="157.9">R5</text>
<text x="86.9" y="157.9">R41</text>
<text x="100.9" y="157.9">R42</text>
<text x="17.2" y="162.8">10k</text>
<text x="31.2" y="162.8">10k</text>
<text x="45.1" y="162.8">10k</text>
<text x="59.1" y="162.8">10k</text>
<text x="73.1" y="162.8">10k</text>
<text x="87.7" y="162.8">1k</text>
<text x="101.6" y="162.8">1k</text>
<text x="115.6" y="162.8">1k</text>
<text x="128.8" y="162.8">RED</text>
<text x="142.7" y="162.8">GRN</text>
<text x="156.8" y="162.8">BLU</text>
<text x="170.9" y="162.8">10k</text>
<text x="17.1" y="176.9">C22</text>
<text x="31" y="176.9">C23</text>
<text x="73" y="176.9">C24</text>
<text x="86.9" y="176.9">C25</text>
<text x="115.5" y="176.9">X1</text>
<text x="143.4" y="176.9">X2</text>
<text x="17.2" y="181.9">10k</text>
<text x="31.2" y="181.9">10k</text>
<text x="45.1" y="181.9">10k</text>
<text x="59.1" y="181.9">4k7</text>
<text x="73.1" y="181.9">4k7</text>
<text x="87" y="181.9">120</text>
<text x="100.9" y="181.9">120</text>
<text x="16" y="196">#FLG1</text>
<text x="41.4" y="196">#FLG2</text>
<text x="66.8" y="196">#FLG3</text>
<text x="92.2" y="196">#FLG4</text>
<text x="117.6" y="196">#FLG5</text>
<text x="143" y="196">#FLG6</text>
<text x="168.4" y="196">#FLG7</text>
<text x="17.1" y="200.9">12p</text>
<text x="31.1" y="200.9">12p</text>
<text x="73" y="200.9">6p8</text>
<text x="87" y="200.9">6p8</text>
<text x="113.6" y="200.9">16MHz</text>
<text x="139.6" y="200.9">32.768kHz</text>
<text x="16" y="215">#FLG8</text>
<text x="41.4" y="215">#FLG9</text>
<text x="14.2" y="220">PWR_FLAG</text>
<text x="39.6" y="220">PWR_FLAG</text>
<text x="65" y="220">PWR_FLAG</text>
<text x="90.4" y="220">PWR_FLAG</text>
<text x="115.8" y="220">PWR_FLAG</text>
<text x="141.2" y="220">PWR_FLAG</text>
<text x="166.6" y="220">PWR_FLAG</text>
<text x="14.2" y="239">PWR_FLAG</text>
<text x="39.6" y="239">PWR_FLAG</text>
</g>
<g font-size="1.3" fill="#a90000">
<text x="112.9" y="187.8">1</text>
<text x="119.3" y="187.8">3</text>
<text x="140.9" y="187.8">1</text>
<text x="147.2" y="187.8">3</text>
<text x="116.7" y="193.1" transform="rotate(-90 116.7 193.1)">2</text>
<text x="144.6" y="193.1" transform="rotate(-90 144.6 193.1)">2</text>
</g>
<g font-size="1.1" fill="#0000c2">
<text x="19" y="149.8">L1 2u2 + C27 22u is the TPS6213x datasheet's</text>
<text x="60.7" y="149.8">own recommended</text>
<text x="76.9" y="149.8">standard LC filter (table 9-2). Output is fixed by the part.</text>
<text x="19" y="171.4">X1 16 MHz HSE.</text>
<text x="35.3" y="171.4">X2 32.768 kHz</text>
<text x="48.6" y="171.4">LSE.</text>
<text x="19" y="191.7">PWR_FLAG marks</text>
<text x="33.8" y="191.7">each rail as driven, so ERC's power-pin check means something.</text>
</g>
</svg>
